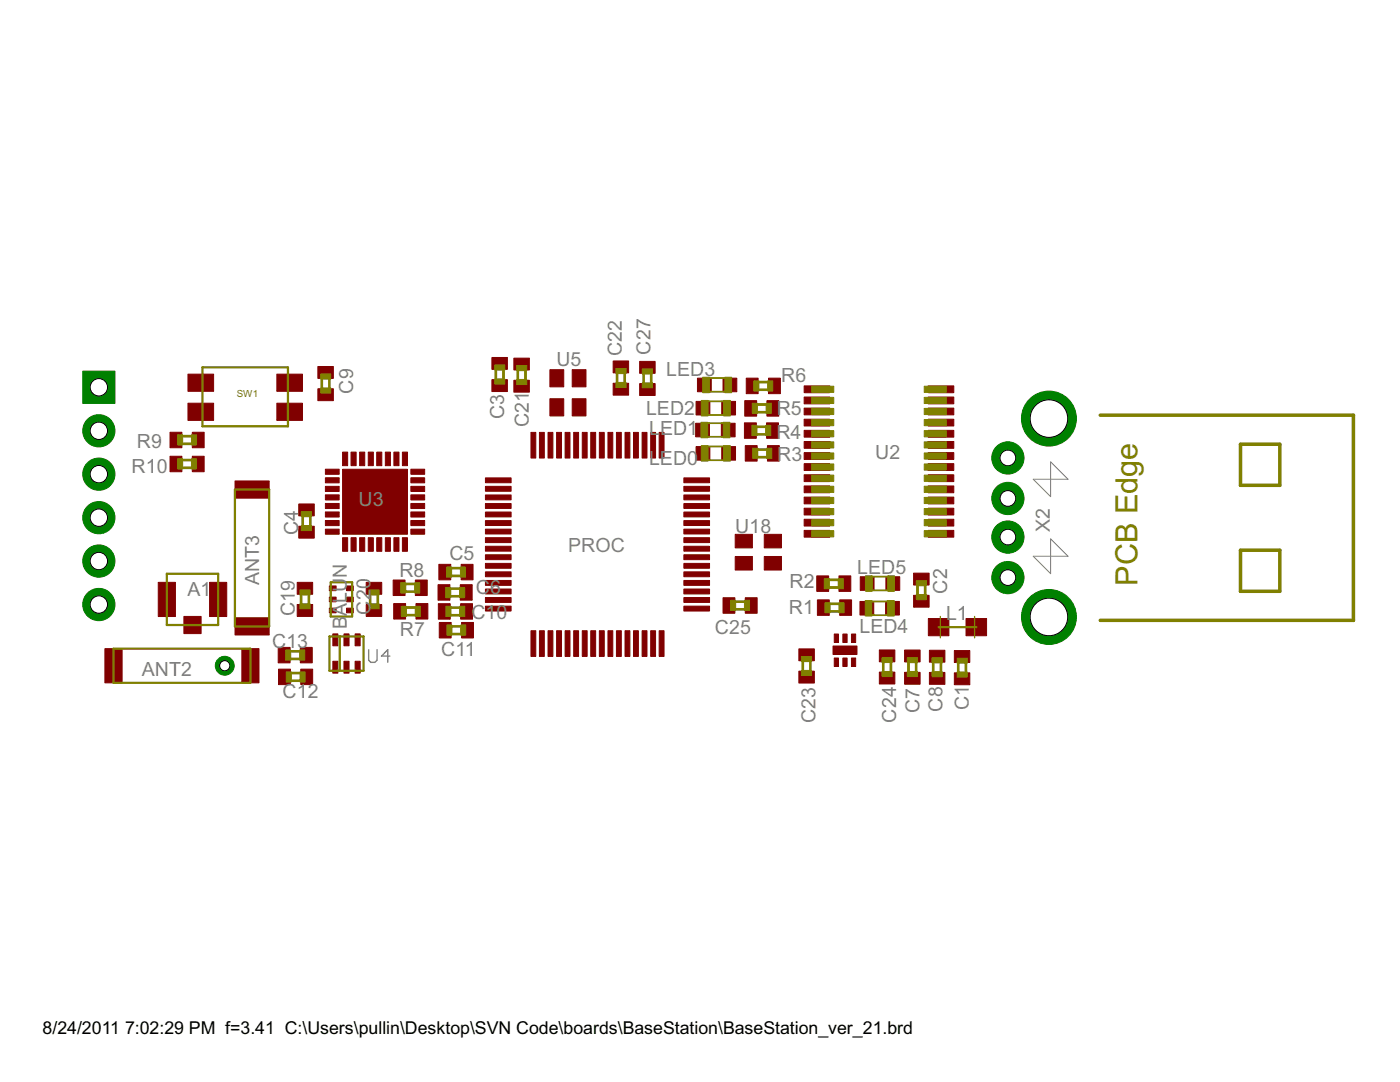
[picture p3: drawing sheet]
<svg xmlns="http://www.w3.org/2000/svg" width="279mm" height="216mm" viewBox="0 0 279 216" stroke-linecap="round" stroke-linejoin="round" font-family="sans-serif">
<g fill="#800000" stroke="#800000" stroke-width=".2">
<path d="M96.9 95.4h5.1v.9h-5.1z"/>
<path d="M96.9 97h5.1v1h-5.1z"/>
<path d="M96.9 98.8h5.1v.9h-5.1z"/>
<path d="M96.9 100.5h5.1v1h-5.1z"/>
<path d="M96.9 102.2h5.1v.9h-5.1z"/>
<path d="M96.9 103.9h5.1v1h-5.1z"/>
<path d="M96.9 105.6h5.1v1h-5.1z"/>
<path d="M96.9 107.3h5.1v1h-5.1z"/>
<path d="M96.9 109h5.1v1h-5.1z"/>
<path d="M96.9 110.7h5.1v1h-5.1z"/>
<path d="M96.9 112.4h5.1v1h-5.1z"/>
<path d="M96.9 114.1h5.1v1h-5.1z"/>
<path d="M96.9 115.8h5.1v1h-5.1z"/>
<path d="M96.9 117.5h5.1v1h-5.1z"/>
<path d="M96.9 119.2h5.1v1h-5.1z"/>
<path d="M96.9 120.9h5.1v1h-5.1z"/>
<path d="M106 125.9h.9v5.1h-.9z"/>
<path d="M107.7 125.9h.9v5.1h-.9z"/>
<path d="M109.4 125.9h.9v5.1h-.9z"/>
<path d="M111.1 125.9h1v5.1h-1z"/>
<path d="M112.8 125.9h.9v5.1h-.9z"/>
<path d="M114.5 125.9h1v5.1h-1z"/>
<path d="M116.2 125.9h1v5.1h-1z"/>
<path d="M117.9 125.9h1v5.1h-1z"/>
<path d="M119.6 125.9h1v5.1h-1z"/>
<path d="M121.3 125.9h1v5.1h-1z"/>
<path d="M123 125.9h1v5.1h-1z"/>
<path d="M124.7 125.9h1v5.1h-1z"/>
<path d="M126.4 125.9h1v5.1h-1z"/>
<path d="M128.1 125.9h1v5.1h-1z"/>
<path d="M129.9 125.9h.9v5.1h-.9z"/>
<path d="M131.6 125.9h.9v5.1h-.9z"/>
<path d="M136.5 120.9h5.1v1h-5.1z"/>
<path d="M136.5 119.2h5.1v1h-5.1z"/>
<path d="M136.5 117.5h5.1v1h-5.1z"/>
<path d="M136.5 115.8h5.1v1h-5.1z"/>
<path d="M136.5 114.1h5.1v1h-5.1z"/>
<path d="M136.5 112.4h5.1v1h-5.1z"/>
<path d="M136.5 110.7h5.1v1h-5.1z"/>
<path d="M136.5 109h5.1v1h-5.1z"/>
<path d="M136.5 107.3h5.1v1h-5.1z"/>
<path d="M136.5 105.6h5.1v1h-5.1z"/>
<path d="M136.5 103.9h5.1v1h-5.1z"/>
<path d="M136.5 102.2h5.1v.9h-5.1z"/>
<path d="M136.5 100.5h5.1v1h-5.1z"/>
<path d="M136.5 98.8h5.1v.9h-5.1z"/>
<path d="M136.5 97h5.1v1h-5.1z"/>
<path d="M136.5 95.4h5.1v.9h-5.1z"/>
<path d="M131.6 86.3h.9v5.1h-.9z"/>
<path d="M129.9 86.3h.9v5.1h-.9z"/>
<path d="M128.1 86.3h1v5.1h-1z"/>
<path d="M126.4 86.3h1v5.1h-1z"/>
<path d="M124.7 86.3h1v5.1h-1z"/>
<path d="M123 86.3h1v5.1h-1z"/>
<path d="M121.3 86.3h1v5.1h-1z"/>
<path d="M119.6 86.3h1v5.1h-1z"/>
<path d="M117.9 86.3h1v5.1h-1z"/>
<path d="M116.2 86.3h1v5.1h-1z"/>
<path d="M114.5 86.3h1v5.1h-1z"/>
<path d="M112.8 86.3h.9v5.1h-.9z"/>
<path d="M111.1 86.3h1v5.1h-1z"/>
<path d="M109.4 86.3h.9v5.1h-.9z"/>
<path d="M107.7 86.3h.9v5.1h-.9z"/>
<path d="M106 86.3h.9v5.1h-.9z"/>
<path d="M98.2 75.8h3.1v2.3h-3.1z"/>
<path d="M98.2 71.3h3.1v2.4h-3.1z"/>
<path d="M59.6 100.6h3.1v2.3h-3.1z"/>
<path d="M59.6 105h3.1v2.4h-3.1z"/>
<path d="M87.6 112.6h2.4v3.1h-2.4z"/>
<path d="M92 112.6h2.4v3.1h-2.4z"/>
<path d="M87.4 116.7h2.4v3.1h-2.4z"/>
<path d="M91.9 116.7h2.3v3.1h-2.3z"/>
<path d="M69.2 121.3h1.3v1h-1.3z"/>
<path d="M69.2 119.1h1.3v1h-1.3z"/>
<path d="M69.2 116.9h1.3v1h-1.3z"/>
<path d="M65.7 121.3h1.4v1h-1.4z"/>
<path d="M65.7 119.1h1.4v1h-1.4z"/>
<path d="M65.7 116.9h1.4v1h-1.4z"/>
<path d="M59.3 120.6h3.1v2.4h-3.1z"/>
<path d="M59.3 116.2h3.1v2.4h-3.1z"/>
<path d="M73.1 120.6h3.1v2.4h-3.1z"/>
<path d="M73.1 116.2h3.1v2.4h-3.1z"/>
<path d="M109.7 73.8h2.8v3.4h-2.8z"/>
<path d="M114.2 79.6h2.7v3.4h-2.7z"/>
<path d="M114.2 73.8h2.7v3.4h-2.7z"/>
<path d="M109.7 79.6h2.8v3.4h-2.8z"/>
<path d="M102.6 75.9h3v2.4h-3z"/>
<path d="M102.6 71.5h3v2.3h-3z"/>
<path d="M122.4 76.5h3.1v2.3h-3.1z"/>
<path d="M122.4 72h3.1v2.4h-3.1z"/>
<path d="M68.4 107.3h1v2.7h-1z"/>
<path d="M70.1 107.3h1v2.7h-1z"/>
<path d="M71.8 107.3h1v2.7h-1z"/>
<path d="M73.5 107.3h1v2.7h-1z"/>
<path d="M75.2 107.3h1v2.7h-1z"/>
<path d="M76.9 107.3h1v2.7h-1z"/>
<path d="M78.6 107.3h1v2.7h-1z"/>
<path d="M80.3 107.3h1v2.7h-1z"/>
<path d="M82 105.6h2.8v1h-2.8z"/>
<path d="M82 103.9h2.8v1h-2.8z"/>
<path d="M82 102.2h2.8v1h-2.8z"/>
<path d="M82 100.5h2.8v1h-2.8z"/>
<path d="M82 98.7h2.8v1.1h-2.8z"/>
<path d="M82 97h2.8v1.1h-2.8z"/>
<path d="M82 95.3h2.8v1.1h-2.8z"/>
<path d="M82 93.6h2.8v1h-2.8z"/>
<path d="M80.3 90.2h1v2.7h-1z"/>
<path d="M78.6 90.2h1v2.7h-1z"/>
<path d="M76.9 90.2h1v2.7h-1z"/>
<path d="M75.2 90.2h1v2.7h-1z"/>
<path d="M73.5 90.2h1v2.7h-1z"/>
<path d="M71.8 90.2h1v2.7h-1z"/>
<path d="M70.1 90.2h1v2.7h-1z"/>
<path d="M68.4 90.2h1v2.7h-1z"/>
<path d="M64.9 93.6h2.8v1h-2.8z"/>
<path d="M64.9 95.3h2.8v1.1h-2.8z"/>
<path d="M64.9 97h2.8v1.1h-2.8z"/>
<path d="M64.9 98.7h2.8v1.1h-2.8z"/>
<path d="M64.9 100.5h2.8v1h-2.8z"/>
<path d="M64.9 102.2h2.8v1h-2.8z"/>
<path d="M64.9 103.9h2.8v1h-2.8z"/>
<path d="M64.9 105.6h2.8v1h-2.8z"/>
<path d="M68.4 93.6h12.9v13h-12.9z"/>
<path d="M175.5 129.7h3.1v2.4h-3.1z"/>
<path d="M175.5 134.1h3.1v2.4h-3.1z"/>
<path d="M148.7 119.3h2.4v3.1h-2.4z"/>
<path d="M144.3 119.3h2.4v3.1h-2.4z"/>
<path d="M168.2 126.5h.9v1.7h-.9z"/>
<path d="M166.5 126.5h.8v1.7h-.8z"/>
<path d="M169.9 126.5h.9v1.7h-.9z"/>
<path d="M169.9 131.3h.9v1.7h-.9z"/>
<path d="M168.2 131.3h.9v1.7h-.9z"/>
<path d="M166.5 131.3h.8v1.7h-.8z"/>
<path d="M166.2 128.9h4.8v1.7h-4.8z"/>
<path d="M144.3 75.5h2.7v2.7h-2.7z"/>
<path d="M139.2 75.5h2.7v2.7h-2.7z"/>
<path d="M144 84.5h2.7v2.7h-2.7z"/>
<path d="M138.8 84.5h2.8v2.7h-2.8z"/>
<path d="M127.7 76.5h3v2.4h-3z"/>
<path d="M127.7 72.1h3v2.4h-3z"/>
<path d="M160.5 77h5.1v1.4h-5.1z"/>
<path d="M160.5 79.2h5.1v1.4h-5.1z"/>
<path d="M160.5 81.4h5.1v1.4h-5.1z"/>
<path d="M160.5 83.7h5.1v1.3h-5.1z"/>
<path d="M160.5 85.9h5.1v1.3h-5.1z"/>
<path d="M160.5 88.1h5.1v1.4h-5.1z"/>
<path d="M160.5 90.3h5.1v1.4h-5.1z"/>
<path d="M160.5 92.5h5.1v1.4h-5.1z"/>
<path d="M160.5 94.7h5.1v1.4h-5.1z"/>
<path d="M160.5 97h5.1v1.3h-5.1z"/>
<path d="M160.5 99.2h5.1v1.3h-5.1z"/>
<path d="M160.5 101.4h5.1v1.4h-5.1z"/>
<path d="M160.5 103.6h5.1v1.4h-5.1z"/>
<path d="M160.5 105.8h5.1v1.4h-5.1z"/>
<path d="M185.2 105.8h5.2v1.4h-5.2z"/>
<path d="M185.2 103.6h5.2v1.4h-5.2z"/>
<path d="M185.2 101.4h5.2v1.4h-5.2z"/>
<path d="M185.2 99.2h5.2v1.3h-5.2z"/>
<path d="M185.2 97h5.2v1.3h-5.2z"/>
<path d="M185.2 94.7h5.2v1.4h-5.2z"/>
<path d="M185.2 92.5h5.2v1.4h-5.2z"/>
<path d="M185.2 90.3h5.2v1.4h-5.2z"/>
<path d="M185.2 88.1h5.2v1.4h-5.2z"/>
<path d="M185.2 85.9h5.2v1.3h-5.2z"/>
<path d="M185.2 83.7h5.2v1.3h-5.2z"/>
<path d="M185.2 81.4h5.2v1.4h-5.2z"/>
<path d="M185.2 79.2h5.2v1.4h-5.2z"/>
<path d="M185.2 77h5.2v1.4h-5.2z"/>
<path d="M192.8 123.4h4.1v3.5h-4.1z"/>
<path d="M185.3 123.4h4.1v3.5h-4.1z"/>
<path d="M190.5 134.3h3v2.3h-3z"/>
<path d="M190.5 129.8h3v2.4h-3z"/>
<path d="M182.3 118.8h3.1v2.4h-3.1z"/>
<path d="M182.3 114.4h3.1v2.3h-3.1z"/>
<path d="M180.5 134.2h3.1v2.3h-3.1z"/>
<path d="M180.5 129.7h3.1v2.4h-3.1z"/>
<path d="M185.5 134.2h3.1v2.3h-3.1z"/>
<path d="M185.5 129.8h3.1v2.3h-3.1z"/>
<path d="M171.6 120h2.8v2.7h-2.8z"/>
<path d="M176.7 120h2.8v2.7h-2.8z"/>
<path d="M171.7 115.1h2.7v2.7h-2.7z"/>
<path d="M176.8 115.1h2.8v2.7h-2.8z"/>
<path d="M163.1 119.7h2.4v3.1h-2.4z"/>
<path d="M167.6 119.7h2.3v3.1h-2.3z"/>
<path d="M163 114.9h2.4v3.1h-2.4z"/>
<path d="M167.4 114.9h2.4v3.1h-2.4z"/>
<path d="M66.4 126.5h1v2.4h-1z"/>
<path d="M68.6 126.5h1.1v2.4h-1.1z"/>
<path d="M70.9 126.5h1v2.4h-1z"/>
<path d="M70.9 132h1v2.3h-1z"/>
<path d="M68.6 132h1.1v2.3h-1.1z"/>
<path d="M66.4 132h1v2.3h-1z"/>
<path d="M153 84.4h2.4v3.1h-2.4z"/>
<path d="M148.6 84.4h2.3v3.1h-2.3z"/>
<path d="M144 80.1h2.8v2.7h-2.8z"/>
<path d="M138.9 80.1h2.8v2.7h-2.8z"/>
<path d="M153.1 79.9h2.3v3.1h-2.3z"/>
<path d="M148.6 79.9h2.4v3.1h-2.4z"/>
<path d="M153.4 75.5h2.3v3h-2.3z"/>
<path d="M148.9 75.5h2.4v3h-2.4z"/>
<path d="M144 89.1h2.8v2.7h-2.8z"/>
<path d="M138.9 89.1h2.8v2.7h-2.8z"/>
<path d="M153.2 88.9h2.3v3.1h-2.3z"/>
<path d="M148.7 88.9h2.4v3.1h-2.4z"/>
<path d="M152.5 106.6h3.5v2.7h-3.5z"/>
<path d="M146.7 111h3.5v2.7h-3.5z"/>
<path d="M152.5 111h3.5v2.7h-3.5z"/>
<path d="M146.7 106.6h3.5v2.7h-3.5z"/>
<path d="M159.4 129.5h3.1v2.3h-3.1z"/>
<path d="M159.4 133.9h3.1v2.4h-3.1z"/>
<path d="M78.6 120.4h2.3v3.1h-2.3z"/>
<path d="M83 120.4h2.4v3.1h-2.4z"/>
<path d="M78.5 115.7h2.3v3.1h-2.3z"/>
<path d="M82.9 115.7h2.4v3.1h-2.4z"/>
<path d="M91.9 120.5h2.4v3h-2.4z"/>
<path d="M87.5 120.5h2.4v3h-2.4z"/>
<path d="M92.1 124.2h2.4v3.1h-2.4z"/>
<path d="M87.7 124.2h2.3v3.1h-2.3z"/>
<path d="M55.6 133.5h2.4v3.1h-2.4z"/>
<path d="M60 133.5h2.4v3.1h-2.4z"/>
<path d="M59.9 129.2h2.4v3.1h-2.4z"/>
<path d="M55.5 129.2h2.4v3.1h-2.4z"/>
<path d="M37.5 74.7h5.1v3.4h-5.1z"/>
<path d="M55.2 74.7h5.2v3.4h-5.2z"/>
<path d="M55.2 80.5h5.2v3.4h-5.2z"/>
<path d="M37.5 80.5h5.1v3.4h-5.1z"/>
<path d="M38.4 86.3h2.3v3h-2.3z"/>
<path d="M33.9 86.3h2.4v3h-2.4z"/>
<path d="M63.4 77.6h3.1v2.3h-3.1z"/>
<path d="M63.4 73.1h3.1v2.4h-3.1z"/>
<path d="M38.4 91h2.3v3.1h-2.3z"/>
<path d="M33.9 91h2.4v3.1h-2.4z"/>
<path d="M48.3 129.4h3.4v6.8h-3.4z"/>
<path d="M20.9 129.4h3.5v6.8h-3.5z"/>
<path d="M46.9 123.3h6.8v3.4h-6.8z"/>
<path d="M46.9 96h6.8v3.4h-6.8z"/>
<path d="M31.6 116.2h3.4v6.8h-3.4z"/>
<path d="M41.8 116.2h3.5v6.8h-3.5z"/>
<path d="M36.7 123h3.4v3.4h-3.4z"/>
</g>
<circle cx="201.1" cy="115.3" r="3.2" fill="#008000" stroke="#008000" stroke-width=".2"/>
<circle cx="201.1" cy="115.3" r="1.57" fill="#fff" stroke="#000" stroke-width=".2"/>
<circle cx="201.1" cy="107.2" r="3.2" fill="#008000" stroke="#008000" stroke-width=".2"/>
<circle cx="201.1" cy="107.2" r="1.57" fill="#fff" stroke="#000" stroke-width=".2"/>
<circle cx="201.1" cy="99.5" r="3.2" fill="#008000" stroke="#008000" stroke-width=".2"/>
<circle cx="201.1" cy="99.5" r="1.57" fill="#fff" stroke="#000" stroke-width=".2"/>
<circle cx="201.1" cy="91.4" r="3.2" fill="#008000" stroke="#008000" stroke-width=".2"/>
<circle cx="201.1" cy="91.4" r="1.57" fill="#fff" stroke="#000" stroke-width=".2"/>
<circle cx="209.3" cy="83.5" r="5.5" fill="#008000" stroke="#008000" stroke-width=".2"/>
<circle cx="209.3" cy="83.5" r="3.7" fill="#fff" stroke="#000" stroke-width=".2"/>
<circle cx="209.3" cy="123.1" r="5.5" fill="#008000" stroke="#008000" stroke-width=".2"/>
<circle cx="209.3" cy="123.1" r="3.7" fill="#fff" stroke="#000" stroke-width=".2"/>
<path d="M16.5 74.1h6.4v6.4h-6.4z" fill="#008000" stroke="#008000" stroke-width=".2"/>
<circle cx="19.7" cy="77.3" r="1.74" fill="#fff" stroke="#000" stroke-width=".2"/>
<circle cx="19.7" cy="86" r="3.2" fill="#008000" stroke="#008000" stroke-width=".2"/>
<circle cx="19.7" cy="86" r="1.74" fill="#fff" stroke="#000" stroke-width=".2"/>
<circle cx="19.7" cy="94.6" r="3.2" fill="#008000" stroke="#008000" stroke-width=".2"/>
<circle cx="19.7" cy="94.6" r="1.74" fill="#fff" stroke="#000" stroke-width=".2"/>
<circle cx="19.7" cy="103.3" r="3.2" fill="#008000" stroke="#008000" stroke-width=".2"/>
<circle cx="19.7" cy="103.3" r="1.74" fill="#fff" stroke="#000" stroke-width=".2"/>
<circle cx="19.7" cy="112" r="3.2" fill="#008000" stroke="#008000" stroke-width=".2"/>
<circle cx="19.7" cy="112" r="1.74" fill="#fff" stroke="#000" stroke-width=".2"/>
<circle cx="19.7" cy="120.6" r="3.2" fill="#008000" stroke="#008000" stroke-width=".2"/>
<circle cx="19.7" cy="120.6" r="1.74" fill="#fff" stroke="#000" stroke-width=".2"/>
<circle cx="44.9" cy="132.8" r="1.88" fill="#008000" stroke="#008000" stroke-width=".2"/>
<circle cx="44.9" cy="132.8" r="1.02" fill="#fff" stroke="#000" stroke-width=".2"/>
<g fill="#808000" stroke="#808000" stroke-width=".53">
<path d="M99 73.9v1.7z"/>
<path d="M100.5 73.9v1.7z"/>
<path d="M61.9 103.1v1.7z"/>
<path d="M60.4 103.1v1.7z"/>
<path d="M90.2 113.4h1.6z"/>
<path d="M90.2 114.9h1.6z"/>
<path d="M90 117.5h1.7z"/>
<path d="M90 119h1.7z"/>
<path d="M60.1 118.8v1.6z"/>
<path d="M61.6 118.8v1.6z"/>
<path d="M73.9 118.8v1.6z"/>
<path d="M75.4 118.8v1.6z"/>
<path d="M103.3 74v1.7z"/>
<path d="M104.9 74v1.7z"/>
<path d="M123.1 74.6v1.7z"/>
<path d="M124.7 74.6v1.7z"/>
<path d="M177.8 132.2v1.7z"/>
<path d="M176.3 132.2v1.7z"/>
<path d="M146.9 121.6h1.6z"/>
<path d="M146.9 120.1h1.6z"/>
<path d="M128.4 74.7v1.6z"/>
<path d="M130 74.7v1.6z"/>
<path d="M191.2 132.4v1.6z"/>
<path d="M192.8 132.4v1.6z"/>
<path d="M183.1 116.9v1.7z"/>
<path d="M184.6 116.9v1.7z"/>
<path d="M181.3 132.3v1.7z"/>
<path d="M182.8 132.3v1.7z"/>
<path d="M186.2 132.3v1.7z"/>
<path d="M187.8 132.3v1.7z"/>
<path d="M165.7 120.5h1.7z"/>
<path d="M165.7 122h1.7z"/>
<path d="M165.6 115.7h1.6z"/>
<path d="M165.6 117.2h1.6z"/>
<path d="M151.1 86.7h1.7z"/>
<path d="M151.1 85.2h1.7z"/>
<path d="M151.2 82.3h1.7z"/>
<path d="M151.2 80.7h1.7z"/>
<path d="M151.5 77.8h1.7z"/>
<path d="M151.5 76.2h1.7z"/>
<path d="M151.3 91.2h1.7z"/>
<path d="M151.3 89.7h1.7z"/>
<path d="M161.7 132v1.7z"/>
<path d="M160.2 132v1.7z"/>
<path d="M81.2 121.2h1.6z"/>
<path d="M81.2 122.7h1.6z"/>
<path d="M81 116.5h1.7z"/>
<path d="M81 118h1.7z"/>
<path d="M90.1 122.8h1.6z"/>
<path d="M90.1 121.2h1.6z"/>
<path d="M90.2 126.5h1.7z"/>
<path d="M90.2 125h1.7z"/>
<path d="M58.2 134.3h1.6z"/>
<path d="M58.2 135.8h1.6z"/>
<path d="M58.1 131.5h1.7z"/>
<path d="M58.1 130h1.7z"/>
<path d="M36.5 88.6h1.7z"/>
<path d="M36.5 87h1.7z"/>
<path d="M64.2 75.7v1.7z"/>
<path d="M65.7 75.7v1.7z"/>
<path d="M36.5 93.3h1.7z"/>
<path d="M36.5 91.8h1.7z"/>
</g>
<g fill="#808000" stroke="#808000" stroke-width=".2">
<path d="M98.7 75.6h2.1v1h-2.1z"/>
<path d="M98.7 72.8h2.1v1.1h-2.1z"/>
<path d="M60.1 102.1h2.1v1h-2.1z"/>
<path d="M60.1 104.9h2.1v1h-2.1z"/>
<path d="M89.1 113.1h1v2.1h-1z"/>
<path d="M91.9 113.1h1v2.1h-1z"/>
<path d="M88.9 117.2h1.1v2.1h-1.1z"/>
<path d="M91.7 117.2h1v2.1h-1z"/>
<path d="M59.9 120.5h2v1h-2z"/>
<path d="M59.9 117.7h2v1h-2z"/>
<path d="M73.6 120.5h2.1v1h-2.1z"/>
<path d="M73.6 117.7h2.1v1h-2.1z"/>
<path d="M103.1 75.7h2v1h-2z"/>
<path d="M103.1 72.9h2v1.1h-2z"/>
<path d="M122.9 76.3h2v1h-2z"/>
<path d="M122.9 73.5h2v1h-2z"/>
<path d="M176 131.2h2.1v1h-2.1z"/>
<path d="M176 134h2.1v1h-2.1z"/>
<path d="M148.6 119.8h1v2h-1z"/>
<path d="M145.8 119.8h1v2h-1z"/>
<path d="M144.7 75.3h1.3v3.1h-1.3z"/>
<path d="M140.2 75.3h1.4v3.1h-1.4z"/>
<path d="M144.3 84.3h1.4v3.1h-1.4z"/>
<path d="M139.9 84.3h1.3v3.1h-1.3z"/>
<path d="M128.2 76.4h2v1h-2z"/>
<path d="M128.2 73.6h2v1h-2z"/>
<path d="M162 77.1h4.4v1.2h-4.4z"/>
<path d="M162 79.3h4.4v1.2h-4.4z"/>
<path d="M162 81.5h4.4v1.2h-4.4z"/>
<path d="M162 83.7h4.4v1.2h-4.4z"/>
<path d="M162 85.9h4.4v1.3h-4.4z"/>
<path d="M162 88.2h4.4v1.2h-4.4z"/>
<path d="M162 90.4h4.4v1.2h-4.4z"/>
<path d="M162 92.6h4.4v1.2h-4.4z"/>
<path d="M162 94.8h4.4v1.2h-4.4z"/>
<path d="M162 97h4.4v1.3h-4.4z"/>
<path d="M162 99.3h4.4v1.2h-4.4z"/>
<path d="M162 101.5h4.4v1.2h-4.4z"/>
<path d="M162 103.7h4.4v1.2h-4.4z"/>
<path d="M162 105.9h4.4v1.2h-4.4z"/>
<path d="M184.4 105.9h4.4v1.2h-4.4z"/>
<path d="M184.4 103.7h4.4v1.2h-4.4z"/>
<path d="M184.4 101.5h4.4v1.2h-4.4z"/>
<path d="M184.4 99.3h4.4v1.2h-4.4z"/>
<path d="M184.4 97h4.4v1.3h-4.4z"/>
<path d="M184.4 94.8h4.4v1.2h-4.4z"/>
<path d="M184.4 92.6h4.4v1.2h-4.4z"/>
<path d="M184.4 90.4h4.4v1.2h-4.4z"/>
<path d="M184.4 88.2h4.4v1.2h-4.4z"/>
<path d="M184.4 85.9h4.4v1.3h-4.4z"/>
<path d="M184.4 83.7h4.4v1.2h-4.4z"/>
<path d="M184.4 81.5h4.4v1.2h-4.4z"/>
<path d="M184.4 79.3h4.4v1.2h-4.4z"/>
<path d="M184.4 77.1h4.4v1.2h-4.4z"/>
<path d="M191 134.1h2v1h-2z"/>
<path d="M191 131.3h2v1h-2z"/>
<path d="M182.9 118.6h2v1.1h-2z"/>
<path d="M182.9 115.9h2v1h-2z"/>
<path d="M181.1 134h2v1h-2z"/>
<path d="M181.1 131.2h2v1h-2z"/>
<path d="M186 134h2v1h-2z"/>
<path d="M186 131.3h2v1h-2z"/>
<path d="M172.7 119.8h1.3v3.1h-1.3z"/>
<path d="M177.1 119.8h1.4v3.1h-1.4z"/>
<path d="M172.7 114.9h1.4v3.1h-1.4z"/>
<path d="M177.2 114.9h1.3v3.1h-1.3z"/>
<path d="M164.7 120.2h1v2.1h-1z"/>
<path d="M167.4 120.2h1v2.1h-1z"/>
<path d="M164.5 115.5h1v2h-1z"/>
<path d="M167.3 115.5h1v2h-1z"/>
<path d="M152.8 84.9h1v2h-1z"/>
<path d="M150.1 84.9h1v2h-1z"/>
<path d="M144.4 79.9h1.4v3.1h-1.4z"/>
<path d="M140 79.9h1.3v3.1h-1.3z"/>
<path d="M152.9 80.5h1v2h-1z"/>
<path d="M150.1 80.5h1.1v2h-1.1z"/>
<path d="M153.2 76h1v2h-1z"/>
<path d="M150.4 76h1v2h-1z"/>
<path d="M144.4 88.9h1.4v3.1h-1.4z"/>
<path d="M140 88.9h1.3v3.1h-1.3z"/>
<path d="M153 89.4h1v2.1h-1z"/>
<path d="M150.2 89.4h1v2.1h-1z"/>
<path d="M159.9 131h2.1v1h-2.1z"/>
<path d="M159.9 133.8h2.1v1h-2.1z"/>
<path d="M80.1 121h1v2h-1z"/>
<path d="M82.9 121h1v2h-1z"/>
<path d="M80 116.3h1v2h-1z"/>
<path d="M82.8 116.3h1v2h-1z"/>
<path d="M91.8 121h1v2h-1z"/>
<path d="M89 121h1v2h-1z"/>
<path d="M91.9 124.7h1.1v2h-1.1z"/>
<path d="M89.2 124.7h1v2h-1z"/>
<path d="M57.1 134.1h1v2h-1z"/>
<path d="M59.9 134.1h1v2h-1z"/>
<path d="M59.8 129.7h1v2h-1z"/>
<path d="M57 129.7h1v2h-1z"/>
<path d="M38.2 86.8h1v2h-1z"/>
<path d="M35.4 86.8h1v2h-1z"/>
<path d="M64 77.4h2v1h-2z"/>
<path d="M64 74.6h2v1h-2z"/>
<path d="M38.2 91.5h1v2.1h-1z"/>
<path d="M35.4 91.5h1v2.1h-1z"/>
</g>
<g fill="#808000" stroke="#808000" stroke-width=".44">
<path d="M70.3 116.2v6.8z"/>
<path d="M66 116.2h4.3z"/>
<path d="M66 116.2v6.8z"/>
<path d="M66 123h4.3z"/>
<path d="M187.3 125.1h7.5z"/>
<path d="M65.7 127v6.8z"/>
<path d="M65.7 133.8h2.1z"/>
<path d="M67.8 133.8h4.8z"/>
<path d="M72.6 127v6.8z"/>
<path d="M67.8 127h4.8z"/>
<path d="M65.7 127h2.1z"/>
<path d="M67.8 127v6.8z"/>
<path d="M40.4 73.3v11.8z"/>
<path d="M40.4 85.1h17.1z"/>
<path d="M57.5 73.3v11.8z"/>
<path d="M40.4 73.3h17.1z"/>
<path d="M50 129.4v6.8z"/>
<path d="M22.6 129.4h27.4z"/>
<path d="M22.6 129.4v6.8z"/>
<path d="M22.6 136.2h27.4z"/>
<path d="M46.9 125h6.8z"/>
<path d="M53.7 97.7v27.3z"/>
<path d="M46.9 97.7h6.8z"/>
<path d="M46.9 97.7v27.3z"/>
<path d="M33.3 114.5v10.2z"/>
<path d="M33.3 124.7h10.2z"/>
<path d="M43.5 114.5v10.2z"/>
<path d="M33.3 114.5h10.2z"/>
</g>
<g fill="#808000" stroke="#808000" stroke-width=".36">
<path d="M141.6 75.4h3.1z"/>
<path d="M141.6 78.2h3.1z"/>
<path d="M141.2 84.4h3.1z"/>
<path d="M141.2 87.2h3.1z"/>
<path d="M174 122.7h3.1z"/>
<path d="M174 120h3.1z"/>
<path d="M174.1 117.8h3.1z"/>
<path d="M174.1 115.1h3.1z"/>
<path d="M141.3 80.1h3.1z"/>
<path d="M141.3 82.8h3.1z"/>
<path d="M141.3 89.1h3.1z"/>
<path d="M141.3 91.8h3.1z"/>
</g>
<g fill="#808000" stroke="#808000" stroke-width=".25">
<path d="M187.7 123v4.3z"/>
<path d="M194.5 123v4.3z"/>
</g>
<g fill="#808000" stroke="#808000" stroke-width=".7">
<path d="M270.1 82.8v41z"/>
<path d="M219.6 123.8h50.5z"/>
<path d="M219.6 82.8h50.5z"/>
<path d="M255.4 109.8v8.2z"/>
<path d="M247.6 109.8h7.8z"/>
<path d="M247.6 109.8v8.2z"/>
<path d="M247.6 118h7.8z"/>
<path d="M255.4 88.6v8.2z"/>
<path d="M247.6 88.6h7.8z"/>
<path d="M247.6 88.6v8.2z"/>
<path d="M247.6 96.8h7.8z"/>
</g>
<g fill="#808080" stroke="#808080" stroke-width=".28">
<path d="M73.6 129.6v2.1z"/>
<path d="M73.6 131.7l.4 .5z"/>
<path d="M74 132.2h.8z"/>
<path d="M74.8 132.2l.4-.5z"/>
<path d="M75.2 129.6v2.1z"/>
<path d="M77.4 129.6v2.6z"/>
<path d="M77.4 129.6l-1.3 1.3z"/>
<path d="M76.1 130.9h1.7z"/>
</g>
<g fill="#808080" stroke="#808080" stroke-width=".2">
<path d="M206.2 111h6.9z"/>
<path d="M209.7 107.5l3.4 3.5z"/>
<path d="M209.7 107.5v7z"/>
<path d="M206.2 111l3.5 3.5z"/>
<path d="M206.2 95.6h6.9z"/>
<path d="M209.7 92.2l3.4 3.4z"/>
<path d="M209.7 92.2v6.9z"/>
<path d="M206.2 95.6l3.5 3.5z"/>
</g>
<text font-size="6.8" fill="#808000" x="227" y="116.9" transform="rotate(-90 227 116.9)">PCB Edge</text>
<g font-size="4.4" fill="#808080">
<text x="124.1" y="71.1" transform="rotate(-90 124.1 71.1)">C22</text>
<text x="129.8" y="70.7" transform="rotate(-90 129.8 70.7)">C27</text>
<text x="111" y="73">U5</text>
<text x="133" y="75">LED3</text>
<text x="155.9" y="76.2">R6</text>
<text x="70.5" y="78.5" transform="rotate(-90 70.5 78.5)">C9</text>
<text x="100.6" y="83.6" transform="rotate(-90 100.6 83.6)">C3</text>
<text x="128.9" y="82.7">LED2</text>
<text x="155" y="82.8">R5</text>
<text x="27.3" y="89.4">R9</text>
<text x="105.5" y="85.2" transform="rotate(-90 105.5 85.2)">C21</text>
<text x="129.5" y="86.8">L</text>
<text x="131.7" y="86.8">ED1</text>
<text x="154.9" y="87.6">R4</text>
<text x="26.3" y="94.4">R10</text>
<text x="129.5" y="92.7">LED0</text>
<text x="155.1" y="92">R3</text>
<text x="174.7" y="91.6">U2</text>
<text x="71.5" y="100.9">U3</text>
<text x="59.5" y="106.8" transform="rotate(-90 59.5 106.8)">C4</text>
<text x="146.7" y="106.3">U18</text>
<text x="209.5" y="106.3" transform="rotate(-90 209.5 106.3)">X2</text>
<text x="89.7" y="111.8">C5</text>
<text x="113.4" y="110.2">PROC</text>
<text x="37.4" y="118.9">A1</text>
<text x="51.7" y="116.8" transform="rotate(-90 51.7 116.8)">ANT3</text>
<text x="69.2" y="115.3" transform="rotate(-90 69.2 115.3)">N</text>
<text x="74" y="119.8" transform="rotate(-90 74 119.8)">2</text>
<text x="74" y="117.6" transform="rotate(-90 74 117.6)">0</text>
<text x="79.7" y="115.1">R8</text>
<text x="95" y="118.6">C6</text>
<text x="157.6" y="117.3">R2</text>
<text x="171.1" y="114.6">LED5</text>
<text x="189.1" y="118.5" transform="rotate(-90 189.1 118.5)">C2</text>
<text x="58.8" y="123" transform="rotate(-90 58.8 123)">C19</text>
<text x="69.2" y="125.5" transform="rotate(-90 69.2 125.5)">B</text>
<text x="69.2" y="122.9" transform="rotate(-90 69.2 122.9)">ALU</text>
<text x="74" y="122.6" transform="rotate(-90 74 122.6)">C</text>
<text x="94.1" y="123.4">C10</text>
<text x="157.5" y="122.5">R1</text>
<text x="188.8" y="123.8">L1</text>
<text x="54.3" y="129.4">C13</text>
<text x="79.8" y="126.8">R7</text>
<text x="88.1" y="131">C11</text>
<text x="142.7" y="126.4">C25</text>
<text x="171.5" y="126.3">LED4</text>
<text x="28.3" y="134.9">ANT2</text>
<text x="56.4" y="139.2">C12</text>
<text x="183.5" y="142.3" transform="rotate(-90 183.5 142.3)">C7</text>
<text x="188.1" y="142" transform="rotate(-90 188.1 142)">C8</text>
<text x="193.3" y="141.7" transform="rotate(-90 193.3 141.7)">C1</text>
<text x="162.8" y="144.3" transform="rotate(-90 162.8 144.3)">C23</text>
<text x="178.8" y="144.2" transform="rotate(-90 178.8 144.2)">C24</text>
</g>
<g font-size="4">
<text x="8.5" y="206.4">8/24/2011</text>
<text x="25" y="206.4">7:02:29 PM f=3.41 C:\Users\pullin\Desktop\SVN Code\boards\BaseStation\BaseStation_ver_21.brd</text>
</g>
<text font-size="2.2" fill="#808000" x="47.3" y="79.3">SW1</text>
</svg>
